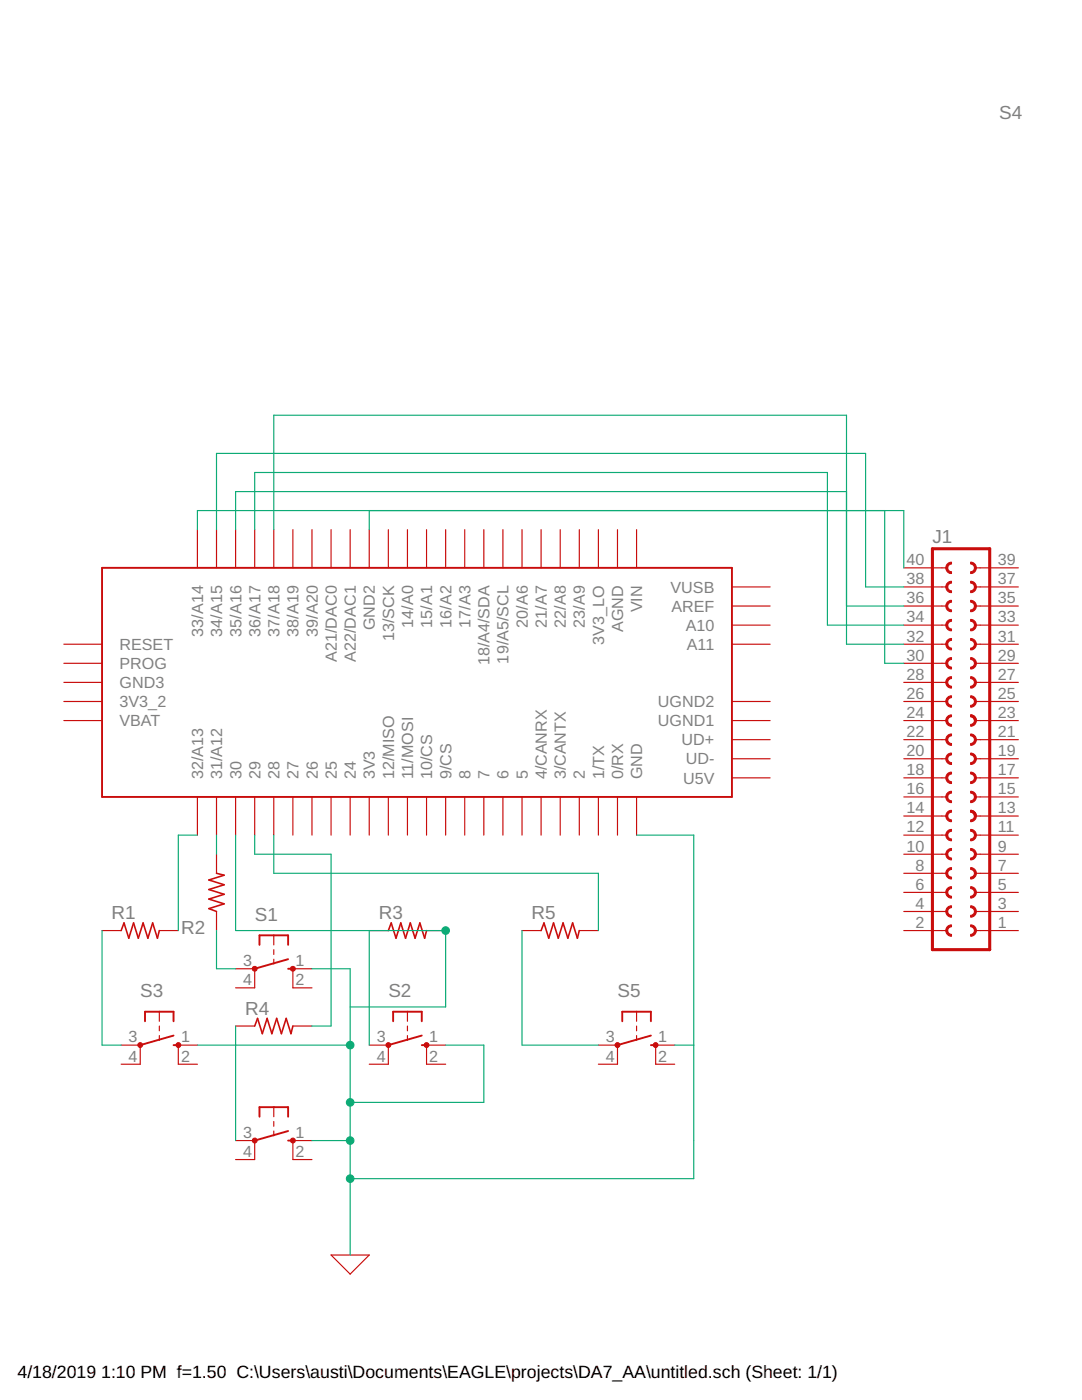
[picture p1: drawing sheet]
<svg xmlns="http://www.w3.org/2000/svg" width="216mm" height="279mm" viewBox="0 0 216 279" stroke-linecap="round" stroke-linejoin="round" font-family="sans-serif">
<path d="M43.2 174.3l1.5 .4-3 .9 3 1-3 .9 3 1-3 .9 3 1-3 .9 1.5 .6M24.2 185.7l.5-1.5 1 3 .9-3 1 3 1-3 .9 3 1-3 .9 3 .4-1.5M77.5 185.7l.6-1.5 .9 3 1-3 .9 3 1-3 .9 3 1-3 .9 3 .4-1.5M108 185.7l.5-1.5 1 3 .9-3 1 3 1-3 .9 3 1-3 .9 3 .4-1.5M50.8 204.8l.6-1.6 .9 3.1 1-3.1 1 3.1 .9-3.1 1 3.1 .9-3.1 1 3.1 .3-1.5" fill="none" stroke="#c90d0c" stroke-width=".32"/>
<g fill="none" stroke="#c90d0c" stroke-width=".23">
<path d="M39.4 105.7v7.6M43.2 105.7v7.6M47 105.7v7.6M50.8 105.7v7.6M54.6 105.7v7.6M58.4 105.7v7.6M62.3 105.7v7.6M66.1 105.7v7.6M69.9 105.7v7.6M73.7 105.7v7.6M77.5 105.7v7.6M81.3 105.7v7.6"/>
<path d="M85.1 105.7v7.6M88.9 105.7v7.6M92.7 105.7v7.6M96.5 105.7v7.6M100.4 105.7v7.6M104.2 105.7v7.6M108 105.7v7.6M111.8 105.7v7.6M115.6 105.7v7.6M119.4 105.7v7.6M123.2 105.7v7.6M127 105.7v7.6"/>
<path d="M146 117.1h7.7M180.3 117.1h8.6M180.3 113.3h8.6M194.6 117.1h8.6M194.6 113.3h8.6M12.7 128.6h7.7M12.7 140h7.7M12.7 136.2h7.7M12.7 132.4h7.7M146 120.9h7.7M146 124.8h7.7M146 128.6h7.7"/>
<path d="M146 140h7.7M180.3 120.9h8.6M180.3 124.8h8.6M180.3 128.6h8.6M180.3 140h8.6M180.3 136.2h8.6M180.3 132.4h8.6M194.6 120.9h8.6M194.6 124.8h8.6M194.6 128.6h8.6M194.6 140h8.6M194.6 136.2h8.6"/>
<path d="M194.6 132.4h8.6M12.7 143.8h7.7M39.4 159v7.7M43.2 159v7.7M47 159v7.7M50.8 159v7.7M54.6 159v7.7M58.4 159v7.7M62.3 159v7.7M66.1 159v7.7M69.9 159v7.7M73.7 159v7.7"/>
<path d="M77.5 159v7.7M81.3 159v7.7M85.1 159v7.7M88.9 159v7.7M92.7 159v7.7M96.5 159v7.7M100.4 159v7.7M104.2 159v7.7M108 159v7.7M111.8 159v7.7M115.6 159v7.7M119.4 159v7.7"/>
<path d="M123.2 159v7.7M127 159v7.7M146 155.2h7.7M146 151.4h7.7M146 147.6h7.7M146 143.8h7.7M180.3 155.2h8.6M180.3 151.4h8.6M180.3 147.6h8.6M180.3 143.8h8.6M180.3 159h8.6M194.6 155.2h8.6"/>
<path d="M194.6 151.4h8.6M194.6 147.6h8.6M194.6 143.8h8.6M194.6 159h8.6M43.2 170.5v3.8M180.3 162.9h8.6M180.3 166.7h8.6M180.3 170.5h8.6M180.3 174.3h8.6M180.3 178.1h8.6M194.6 162.9h8.6M194.6 166.7h8.6"/>
<path d="M194.6 170.5h8.6M194.6 174.3h8.6M194.6 178.1h8.6M20.4 185.7h3.8M31.8 185.7h3.8M43.2 181.9v3.8M47 193.3h3.8v3.8h-3.8M54.6 186.7v1.9M54.6 189.5v1M54.6 191.4v1M62.3 193.3h-3.9v3.8h3.9M73.7 185.7h3.8"/>
<path d="M85.1 185.7h3.8M104.2 185.7h3.8M115.6 185.7h3.8M180.3 185.7h8.6M180.3 181.9h8.6M194.6 185.7h8.6M194.6 181.9h8.6M24.2 208.6h3.8v3.8h-3.8M31.8 201.9v1.9M31.8 204.8v.9M31.8 206.7v.9M39.4 208.6h-3.8v3.8h3.8"/>
<path d="M47 204.8h3.8M58.4 204.8h3.9M73.7 208.6h3.8v3.8h-3.8M81.3 201.9v1.9M81.3 204.8v.9M81.3 206.7v.9M88.9 208.6h-3.8v3.8h3.8M119.4 208.6h3.8v3.8h-3.8M127 201.9v1.9M127 204.8v.9M127 206.7v.9M134.6 208.6h-3.8v3.8h3.8"/>
<path d="M47 227.6h3.8v3.8h-3.8M54.6 221v1.9M54.6 223.8v1M54.6 225.7v1M62.3 227.6h-3.9v3.8h3.9M66.1 250.5h7.6l-3.8 3.8z"/>
</g>
<g fill="none" stroke="#c90d0c" stroke-width=".38">
<path d="M20.4 113.3h125.6v45.7h-125.6zM51.8 188.6v-1.9h5.7v1.9M57.5 193.3h.9M57.5 191.4l-6.7 1.9M28.9 203.8v-1.9h5.7v1.9M34.6 208.6h1M34.6 206.7l-6.6 1.9M78.4 203.8v-1.9h5.8v1.9M84.2 208.6h.9M84.2 206.7l-6.7 1.9M124.2 203.8v-1.9h5.7v1.9M129.9 208.6h.9"/>
<path d="M129.9 206.7l-6.7 1.9M51.8 222.9v-1.9h5.7v1.9M57.5 227.6h.9M57.5 225.7l-6.7 1.9"/>
</g>
<g fill="#c90d0c" stroke="#c90d0c" stroke-width=".2">
<path d="M189 150.7l.7-.4h.2v.4a.76 .76 0 0 0-.8 .7 .76 .76 0 0 0 .8 .8v.4a1.15 1.15 0 0 1-1.1-.7 1.15 1.15 0 0 1 .2-1.2z" fill-rule="evenodd"/>
<path d="M189 154.5l.7-.4h.2v.4a.76 .76 0 0 0-.8 .7 .76 .76 0 0 0 .8 .8v.4a1.15 1.15 0 0 1-1.1-.7 1.15 1.15 0 0 1 .2-1.2z" fill-rule="evenodd"/>
<path d="M188.7 159h.4l.3 .7 .5 .1v.4a1.16 1.16 0 0 1-1.2-1.2z" fill-rule="evenodd"/>
<path d="M189.1 158.2l.8-.3v.4l-.5 .1-.3 .6h-.4z" fill-rule="evenodd"/>
<path d="M188.7 162.9h.4l.3 .6 .5 .1v.4a1.16 1.16 0 0 1-1.2-1.1z" fill-rule="evenodd"/>
<path d="M189.1 162.1l.8-.4v.4l-.5 .1-.3 .7h-.4z" fill-rule="evenodd"/>
<path d="M188.7 166.7h.4l.3 .6 .5 .1v.4a1.16 1.16 0 0 1-1.2-1.1z" fill-rule="evenodd"/>
<path d="M189.1 165.9l.8-.4v.4l-.5 .2-.3 .6h-.4z" fill-rule="evenodd"/>
<path d="M188.7 170.5h.4l.3 .6 .5 .1v.4a1.16 1.16 0 0 1-1.2-1.1z" fill-rule="evenodd"/>
<path d="M189.1 169.7l.8-.4v.4l-.5 .2-.3 .6h-.4z" fill-rule="evenodd"/>
<path d="M188.7 174.3h.4l.3 .6 .5 .1v.4a1.16 1.16 0 0 1-1.2-1.1z" fill-rule="evenodd"/>
<path d="M189.1 173.5l.8-.4v.4l-.5 .2-.3 .6h-.4z" fill-rule="evenodd"/>
<path d="M188.7 178.1h.4l.3 .6 .5 .2v.3a1.16 1.16 0 0 1-1.2-1.1z" fill-rule="evenodd"/>
<path d="M189.1 177.3l.8-.3v.3l-.5 .2-.3 .6h-.4z" fill-rule="evenodd"/>
<path d="M188.7 181.9h.4l.3 .6 .5 .2v.3a1.16 1.16 0 0 1-1.2-1.1z" fill-rule="evenodd"/>
<path d="M189.1 181.1l.8-.3v.3l-.5 .2-.3 .6h-.4z" fill-rule="evenodd"/>
<path d="M188.7 185.7h.4l.3 .6 .5 .2v.4a1.16 1.16 0 0 1-1.2-1.2z" fill-rule="evenodd"/>
<path d="M189.1 184.9l.8-.3v.4l-.5 .1-.3 .6h-.4z" fill-rule="evenodd"/>
<path d="M193.7 184.6a1.12 1.12 0 0 1 1.1 1.1h-.4l-.1-.4-.6-.3z" fill-rule="evenodd"/>
<path d="M193.7 186.5l.4-.2 .3-.6h.4a1.16 1.16 0 0 1-1.1 1.2z" fill-rule="evenodd"/>
<path d="M193.7 180.8a1.12 1.12 0 0 1 1.1 1.1h-.4l-.1-.4-.6-.4z" fill-rule="evenodd"/>
<path d="M193.7 182.7l.4-.2 .3-.6h.4a1.16 1.16 0 0 1-1.1 1.1z" fill-rule="evenodd"/>
<path d="M193.7 177a1.12 1.12 0 0 1 1.1 1.1h-.4l-.1-.4-.6-.4z" fill-rule="evenodd"/>
<path d="M193.7 178.9l.4-.2 .3-.6h.4a1.16 1.16 0 0 1-1.1 1.1z" fill-rule="evenodd"/>
<path d="M193.7 173.1a1.16 1.16 0 0 1 1.1 1.2h-.4l-.1-.5-.6-.3z" fill-rule="evenodd"/>
<path d="M193.7 175l.4-.1 .3-.6h.4a1.16 1.16 0 0 1-1.1 1.1z" fill-rule="evenodd"/>
<path d="M193.7 169.3a1.16 1.16 0 0 1 1.1 1.2h-.4l-.1-.5-.6-.3z" fill-rule="evenodd"/>
<path d="M193.7 171.2l.4-.1 .3-.6h.4a1.16 1.16 0 0 1-1.1 1.1z" fill-rule="evenodd"/>
<path d="M193.7 165.5a1.16 1.16 0 0 1 1.1 1.2h-.4l-.1-.5-.6-.3z" fill-rule="evenodd"/>
<path d="M193.7 167.4l.4-.1 .3-.6h.4a1.16 1.16 0 0 1-1.1 1.1z" fill-rule="evenodd"/>
<path d="M193.7 161.7a1.16 1.16 0 0 1 1.1 1.2h-.4l-.1-.5-.6-.3z" fill-rule="evenodd"/>
<path d="M193.7 163.6l.4-.1 .3-.6h.4a1.16 1.16 0 0 1-1.1 1.1z" fill-rule="evenodd"/>
<path d="M193.7 154.1a1.16 1.16 0 0 1 1.1 1.1h-.4l-.1-.4-.6-.3z" fill-rule="evenodd"/>
<path d="M193.7 156l.4-.1 .3-.7h.4a1.16 1.16 0 0 1-1.1 1.2z" fill-rule="evenodd"/>
<path d="M193.7 150.3a1.16 1.16 0 0 1 1.1 1.1h-.4l-.1-.4-.6-.3z" fill-rule="evenodd"/>
<path d="M193.7 152.2l.4-.2 .3-.6h.4a1.12 1.12 0 0 1-1.1 1.2z" fill-rule="evenodd"/>
<path d="M193.7 157.9a1.16 1.16 0 0 1 1.1 1.1h-.4l-.1-.4-.6-.3z" fill-rule="evenodd"/>
<path d="M193.7 159.8l.4-.1 .3-.7h.4a1.16 1.16 0 0 1-1.1 1.2z" fill-rule="evenodd"/>
<path d="M193.7 161.7a1.16 1.16 0 0 1 1.1 1.2h-.4l-.1-.5-.6-.3z" fill-rule="evenodd"/>
<path d="M189 131.6l.7-.4h.2v.4a.76 .76 0 0 0-.8 .8 .76 .76 0 0 0 .8 .7v.4a1.14 1.14 0 0 1-1.1-.7 1.14 1.14 0 0 1 .2-1.2z" fill-rule="evenodd"/>
<path d="M189 135.4l.7-.4h.2v.4a.76 .76 0 0 0-.8 .8 .76 .76 0 0 0 .8 .7v.4a1.14 1.14 0 0 1-1.1-.6 1.14 1.14 0 0 1 .2-1.3z" fill-rule="evenodd"/>
<path d="M188.7 140h.4l.3 .6 .5 .2v.3a1.12 1.12 0 0 1-1.2-1.1z" fill-rule="evenodd"/>
<path d="M189.1 139.2l.8-.3v.3l-.5 .2-.3 .6h-.4z" fill-rule="evenodd"/>
<path d="M188.7 143.8h.4l.3 .6 .5 .2v.3a1.12 1.12 0 0 1-1.2-1.1z" fill-rule="evenodd"/>
<path d="M189.1 143l.8-.3v.3l-.5 .2-.3 .6h-.4z" fill-rule="evenodd"/>
<path d="M188.7 147.6h.4l.3 .6 .5 .2v.4a1.12 1.12 0 0 1-1.2-1.2z" fill-rule="evenodd"/>
<path d="M189.1 146.8l.8-.3v.4l-.5 .1-.3 .6h-.4z" fill-rule="evenodd"/>
<path d="M193.7 146.5a1.16 1.16 0 0 1 1.1 1.1h-.4l-.1-.4-.6-.3z" fill-rule="evenodd"/>
<path d="M193.7 148.4l.4-.2 .3-.6h.4a1.12 1.12 0 0 1-1.1 1.2z" fill-rule="evenodd"/>
<path d="M193.7 142.7a1.16 1.16 0 0 1 1.1 1.1h-.4l-.1-.4-.6-.4z" fill-rule="evenodd"/>
<path d="M193.7 144.6l.4-.2 .3-.6h.4a1.12 1.12 0 0 1-1.1 1.1z" fill-rule="evenodd"/>
<path d="M193.7 135a1.16 1.16 0 0 1 1.1 1.2h-.4l-.1-.5-.6-.3z" fill-rule="evenodd"/>
<path d="M193.7 136.9l.4-.1 .3-.6h.4a1.12 1.12 0 0 1-1.1 1.1z" fill-rule="evenodd"/>
<path d="M193.7 131.2a1.16 1.16 0 0 1 1.1 1.2h-.4l-.1-.5-.6-.3z" fill-rule="evenodd"/>
<path d="M193.7 133.1l.4-.1 .3-.6h.4a1.12 1.12 0 0 1-1.1 1.1z" fill-rule="evenodd"/>
<path d="M193.7 138.9a1.16 1.16 0 0 1 1.1 1.1h-.4l-.1-.4-.6-.4z" fill-rule="evenodd"/>
<path d="M193.7 140.8l.4-.2 .3-.6h.4a1.12 1.12 0 0 1-1.1 1.1z" fill-rule="evenodd"/>
<path d="M193.7 142.7a1.16 1.16 0 0 1 1.1 1.1h-.4l-.1-.4-.6-.4z" fill-rule="evenodd"/>
<path d="M188.7 128.6h.4l.3 .6 .5 .1v.4a1.12 1.12 0 0 1-1.2-1.1z" fill-rule="evenodd"/>
<path d="M189.1 127.8l.8-.4v.4l-.5 .2-.3 .6h-.4z" fill-rule="evenodd"/>
<path d="M188.7 124.8h.4l.2 .4 .6 .3v.4a1.12 1.12 0 0 1-1.2-1.1z" fill-rule="evenodd"/>
<path d="M189.1 124l.8-.4v.4l-.5 .1-.3 .7h-.4z" fill-rule="evenodd"/>
<path d="M193.7 123.6a1.16 1.16 0 0 1 1.1 1.2h-.4l-.3-.7-.4-.1z" fill-rule="evenodd"/>
<path d="M193.7 127.4a1.16 1.16 0 0 1 1.1 1.2h-.4l-.1-.5-.6-.3z" fill-rule="evenodd"/>
<path d="M193.7 129.3l.4-.1 .3-.6h.4a1.12 1.12 0 0 1-1.1 1.1z" fill-rule="evenodd"/>
<path d="M193.7 125.5l.4-.1 .3-.6h.4a1.12 1.12 0 0 1-1.1 1.1z" fill-rule="evenodd"/>
<path d="M189 120.2l.7-.4h.2v.4a.76 .76 0 0 0-.8 .7 .76 .76 0 0 0 .8 .8v.4a1.14 1.14 0 0 1-1.1-.7 1.14 1.14 0 0 1 .2-1.2z" fill-rule="evenodd"/>
<path d="M193.7 119.8a1.16 1.16 0 0 1 1.1 1.1h-.4l-.3-.6-.4-.1z" fill-rule="evenodd"/>
<path d="M193.7 121.7h.2a.77 .77 0 0 0 .5-.8h.4a1.12 1.12 0 0 1-1.1 1.2z" fill-rule="evenodd"/>
<path d="M188.7 117.1h.4a.74 .74 0 0 0 .8 .8v.4a1.12 1.12 0 0 1-1.2-1.2z" fill-rule="evenodd"/>
<path d="M189.1 116.3l.8-.3v.4l-.5 .1-.3 .6h-.4z" fill-rule="evenodd"/>
<path d="M188.7 113.3h.4a.74 .74 0 0 0 .8 .8v.4a1.12 1.12 0 0 1-1.2-1.2z" fill-rule="evenodd"/>
<path d="M189.1 112.5l.8-.3v.4l-.5 .1-.3 .6h-.4z" fill-rule="evenodd"/>
<path d="M193.7 112.2a1.16 1.16 0 0 1 1.1 1.1h-.4l-.3-.6-.4-.1z" fill-rule="evenodd"/>
<path d="M193.7 116a1.16 1.16 0 0 1 1.1 1.1h-.4l-.3-.6-.4-.1z" fill-rule="evenodd"/>
<path d="M193.7 117.9h.2a.77 .77 0 0 0 .5-.8h.4a1.12 1.12 0 0 1-1.1 1.2z" fill-rule="evenodd"/>
<path d="M193.7 114.1a.73 .73 0 0 0 .7-.8h.4a1.12 1.12 0 0 1-1.1 1.2z" fill-rule="evenodd"/>
<circle cx="50.8" cy="193.3" r=".49"/>
<circle cx="58.4" cy="193.3" r=".49"/>
<circle cx="77.5" cy="208.6" r=".49"/>
<circle cx="85.1" cy="208.6" r=".49"/>
<circle cx="28" cy="208.6" r=".49"/>
<circle cx="35.6" cy="208.6" r=".49"/>
<circle cx="50.8" cy="227.6" r=".49"/>
<circle cx="58.4" cy="227.6" r=".49"/>
<circle cx="123.2" cy="208.6" r=".5"/>
<circle cx="130.8" cy="208.6" r=".49"/>
</g>
<path d="M186.1 109.5h11.4v80h-11.4z" fill="none" stroke="#c90d0c" stroke-width=".61"/>
<g fill="none" stroke="#0dab76" stroke-width=".23">
<path d="M168.9 98.1h-121.9v7.6M39.4 105.7v-3.8h140.9v11.4M43.2 105.7v-15.2h129.5v26.6h7.6M50.8 105.7v-11.4h114.3v30.5h15.2M54.6 105.7v-22.8h114.3v45.7h11.4M73.7 101.9v3.8M176.5 101.9v30.5h3.8M168.9 120.9h11.4M39.4 166.7h-3.8v19M43.2 166.7v3.8M47 166.7v19h41.9v15.3h-19M50.8 166.7v3.8h15.3v34.3h-3.8"/>
<path d="M54.6 166.7v7.6h64.8v11.4M127 166.7h11.4v68.5h-68.5M20.4 185.7v22.9h3.8M43.2 185.7v7.6h3.8M62.3 193.3h7.6v57.2M73.7 185.7v22.9M104.2 185.7v22.9h15.2M39.4 208.6h30.5M47 204.8v22.8M88.9 208.6h7.6v11.4h-26.6M134.6 208.6h3.8M62.3 227.6h7.6"/>
</g>
<g fill="#0dab76" stroke="#0dab76" stroke-width=".2">
<circle cx="88.9" cy="185.7" r=".76"/>
<circle cx="69.9" cy="208.6" r=".76"/>
<circle cx="69.9" cy="227.6" r=".76"/>
<circle cx="69.9" cy="220" r=".76"/>
<circle cx="69.9" cy="235.2" r=".76"/>
</g>
<g font-size="3.8" fill="#808080">
<text x="199.4" y="23.8">S4</text>
<text x="186.1" y="108.4">J1</text>
<text x="22.3" y="183.5">R1</text>
<text x="50.8" y="183.8">S1</text>
<text x="75.6" y="183.5">R3</text>
<text x="106.1" y="183.5">R5</text>
<text x="36.1" y="186.5">R2</text>
<text x="28" y="199">S3</text>
<text x="48.9" y="202.5">R4</text>
<text x="77.5" y="199">S2</text>
<text x="123.2" y="199">S5</text>
</g>
<g font-size="3.5">
<text x="3.5" y="274.9">4/18/2019</text>
<text x="20.2" y="274.9">1:10 PM f=1.50 C:\Users\austi\Documents\EAGLE\projects\DA7_AA\untitled.sch (Sheet: 1/1)</text>
</g>
<g font-size="3.2" fill="#808080">
<text x="180.9" y="112.8">40</text>
<text x="199.1" y="112.8">39</text>
<text x="133.8" y="118.3">VUSB</text>
<text x="180.9" y="116.6">38</text>
<text x="199.1" y="116.6">37</text>
<text x="74.8" y="125.8" transform="rotate(-90 74.8 125.8)">GND2</text>
<text x="82.4" y="125.3" transform="rotate(-90 82.4 125.3)">14/A0</text>
<text x="86.3" y="125.3" transform="rotate(-90 86.3 125.3)">15/A1</text>
<text x="90.1" y="125.3" transform="rotate(-90 90.1 125.3)">16/A2</text>
<text x="93.9" y="125.3" transform="rotate(-90 93.9 125.3)">17/A3</text>
<text x="105.3" y="125.3" transform="rotate(-90 105.3 125.3)">20/A6</text>
<text x="109.1" y="125.3" transform="rotate(-90 109.1 125.3)">21/A7</text>
<text x="112.9" y="125.3" transform="rotate(-90 112.9 125.3)">22/A8</text>
<text x="116.7" y="125.3" transform="rotate(-90 116.7 125.3)">23/A9</text>
<text x="128.2" y="122.2" transform="rotate(-90 128.2 122.2)">VIN</text>
<text x="134" y="122.1">AREF</text>
<text x="136.8" y="125.9">A10</text>
<text x="180.9" y="124.2">34</text>
<text x="180.9" y="120.4">36</text>
<text x="199.1" y="124.2">33</text>
<text x="199.1" y="120.4">35</text>
<text x="23.9" y="129.7">RESET</text>
<text x="40.5" y="127.1" transform="rotate(-90 40.5 127.1)">33/A14</text>
<text x="44.4" y="127.1" transform="rotate(-90 44.4 127.1)">34/A15</text>
<text x="48.2" y="127.1" transform="rotate(-90 48.2 127.1)">35/A16</text>
<text x="52" y="127.1" transform="rotate(-90 52 127.1)">36/A17</text>
<text x="55.8" y="127.1" transform="rotate(-90 55.8 127.1)">37/A18</text>
<text x="59.6" y="127.1" transform="rotate(-90 59.6 127.1)">38/A19</text>
<text x="63.4" y="127.1" transform="rotate(-90 63.4 127.1)">39/A20</text>
<text x="78.6" y="127.9" transform="rotate(-90 78.6 127.9)">13/SCK</text>
<text x="120.5" y="128.7" transform="rotate(-90 120.5 128.7)">3V3_LO</text>
<text x="124.3" y="126.1" transform="rotate(-90 124.3 126.1)">AGND</text>
<text x="137.1" y="129.7">A11</text>
<text x="180.9" y="131.8">30</text>
<text x="180.9" y="128">32</text>
<text x="199.1" y="131.8">29</text>
<text x="199.1" y="128">31</text>
<text x="23.9" y="137.3">GND3</text>
<text x="23.9" y="133.5">PROG</text>
<text x="67.2" y="132.1" transform="rotate(-90 67.2 132.1)">A21/DAC0</text>
<text x="71" y="132.1" transform="rotate(-90 71 132.1)">A22/DAC1</text>
<text x="97.7" y="132.8" transform="rotate(-90 97.7 132.8)">18/A4/SDA</text>
<text x="101.5" y="132.4" transform="rotate(-90 101.5 132.4)">19/A5/SCL</text>
<text x="180.9" y="135.7">28</text>
<text x="199.1" y="135.7">27</text>
<text x="23.9" y="141.1">3V3_2</text>
<text x="131.3" y="141.1">UGND2</text>
<text x="180.9" y="143.3">24</text>
<text x="180.9" y="139.5">26</text>
<text x="199.1" y="143.3">23</text>
<text x="199.1" y="139.5">25</text>
<text x="23.9" y="145">VBAT</text>
<text x="131.3" y="145">UGND1</text>
<text x="136" y="148.8">UD+</text>
<text x="180.9" y="147.1">22</text>
<text x="199.1" y="147.1">21</text>
<text x="40.5" y="155.5" transform="rotate(-90 40.5 155.5)">32/A13</text>
<text x="44.4" y="155.5" transform="rotate(-90 44.4 155.5)">31/A12</text>
<text x="48.2" y="155.5" transform="rotate(-90 48.2 155.5)">30</text>
<text x="52" y="155.5" transform="rotate(-90 52 155.5)">29</text>
<text x="55.8" y="155.5" transform="rotate(-90 55.8 155.5)">28</text>
<text x="59.6" y="155.5" transform="rotate(-90 59.6 155.5)">27</text>
<text x="63.4" y="155.5" transform="rotate(-90 63.4 155.5)">26</text>
<text x="67.2" y="155.5" transform="rotate(-90 67.2 155.5)">25</text>
<text x="71" y="155.5" transform="rotate(-90 71 155.5)">24</text>
<text x="74.8" y="155.5" transform="rotate(-90 74.8 155.5)">3V3</text>
<text x="78.6" y="155.5" transform="rotate(-90 78.6 155.5)">12/MISO</text>
<text x="82.4" y="155.5" transform="rotate(-90 82.4 155.5)">11/MOSI</text>
<text x="86.3" y="155.5" transform="rotate(-90 86.3 155.5)">10/CS</text>
<text x="90.1" y="155.5" transform="rotate(-90 90.1 155.5)">9/CS</text>
<text x="93.9" y="155.5" transform="rotate(-90 93.9 155.5)">8</text>
<text x="97.7" y="155.5" transform="rotate(-90 97.7 155.5)">7</text>
<text x="101.5" y="155.5" transform="rotate(-90 101.5 155.5)">6</text>
<text x="105.3" y="155.5" transform="rotate(-90 105.3 155.5)">5</text>
<text x="109.1" y="155.5" transform="rotate(-90 109.1 155.5)">4/CANRX</text>
<text x="112.9" y="155.5" transform="rotate(-90 112.9 155.5)">3/CANTX</text>
<text x="116.7" y="155.5" transform="rotate(-90 116.7 155.5)">2</text>
<text x="120.5" y="155.5" transform="rotate(-90 120.5 155.5)">1/TX</text>
<text x="124.3" y="155.5" transform="rotate(-90 124.3 155.5)">0/RX</text>
<text x="128.2" y="155.5" transform="rotate(-90 128.2 155.5)">GND</text>
<text x="136.8" y="152.6">UD-</text>
<text x="180.9" y="154.7">18</text>
<text x="180.9" y="150.9">20</text>
<text x="199.1" y="154.7">17</text>
<text x="199.1" y="150.9">19</text>
<text x="136.3" y="156.4">U5V</text>
<text x="180.9" y="158.5">16</text>
<text x="199.1" y="158.5">15</text>
<text x="180.9" y="166.1">12</text>
<text x="180.9" y="162.3">14</text>
<text x="199.1" y="166.1">11</text>
<text x="199.1" y="162.3">13</text>
<text x="180.9" y="169.9">10</text>
<text x="182.7" y="173.8">8</text>
<text x="199.1" y="173.8">7</text>
<text x="199.1" y="169.9">9</text>
<text x="182.7" y="177.6">6</text>
<text x="199.1" y="177.6">5</text>
<text x="182.7" y="185.2">2</text>
<text x="182.7" y="181.4">4</text>
<text x="199.1" y="185.2">1</text>
<text x="199.1" y="181.4">3</text>
<text x="48.5" y="192.8">3</text>
<text x="48.5" y="196.6">4</text>
<text x="59" y="192.8">1</text>
<text x="59" y="196.6">2</text>
<text x="25.6" y="208">3</text>
<text x="36.1" y="208">1</text>
<text x="75.2" y="208">3</text>
<text x="85.6" y="208">1</text>
<text x="120.9" y="208">3</text>
<text x="131.4" y="208">1</text>
<text x="25.6" y="211.8">4</text>
<text x="36.1" y="211.8">2</text>
<text x="75.2" y="211.8">4</text>
<text x="85.6" y="211.8">2</text>
<text x="120.9" y="211.8">4</text>
<text x="131.4" y="211.8">2</text>
<text x="48.5" y="227.1">3</text>
<text x="59" y="227.1">1</text>
<text x="48.5" y="230.9">4</text>
<text x="59" y="230.9">2</text>
</g>
</svg>
